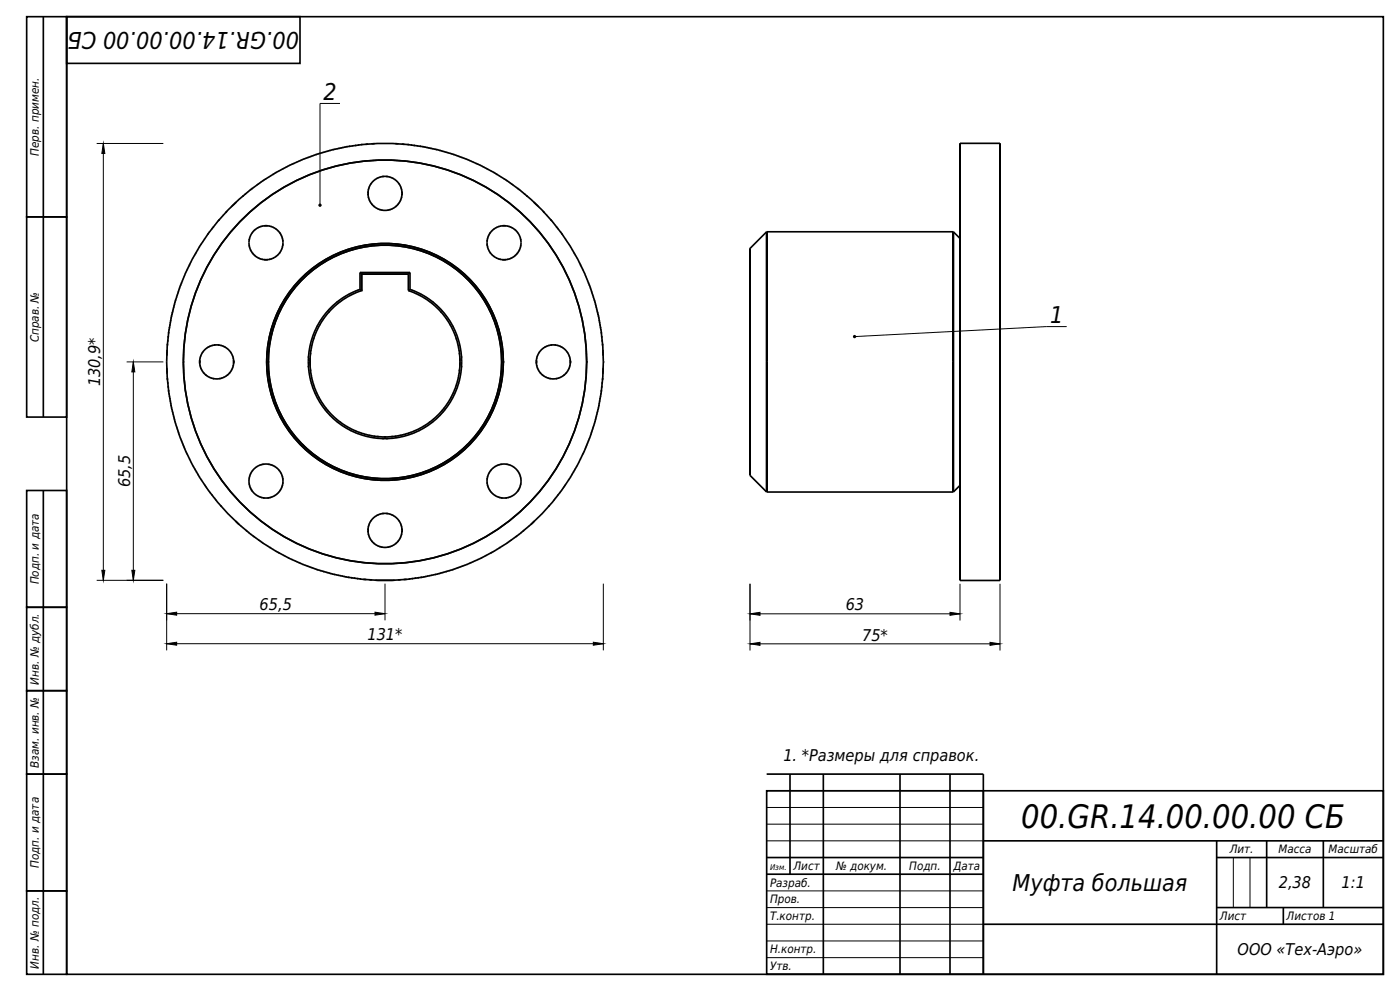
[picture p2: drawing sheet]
<svg xmlns="http://www.w3.org/2000/svg" width="420mm" height="297mm" viewBox="0 0 420 297" stroke-linecap="round" stroke-linejoin="round" font-family="sans-serif">
<g fill="none" stroke="#000" stroke-width=".5">
<path d="M8 5h12v60h-12zM13 5v120M20 5h395v287h-395zM20 5h70v14h-70zM73.1 58.6l-.3 .2M73.7 58.1l-.2 .1M74.3 57.6h-.1M75.3 56.7l-.3 .3M75.7 56.4l-.2 .2M76.1 56.2h-.1M77.1 55.5l-.2 .1M77.6 55.1l-.2 .1"/>
<path d="M78 54.8l-.1 .1M78.3 54.6h-.1M78.9 54.1l-.1 .1M79.2 53.9v.1M79.6 53.7h-.1M79.8 53.6h.1M80.8 52.9v.1M81.2 52.7h-.1M81.9 52.2l-.1 .1M82.2 52.1h.1M82.6 51.8l-.1 .1M82.8 51.7h-.1"/>
<path d="M83.1 51.6h-.1M83.7 51.2h.1M84.7 50.7h.1M85 50.6h-.1M85.2 50.4l-.1 .1M85.9 50.1h-.1M86.1 50h-.1M86.3 49.8v.1M86.9 49.6h-.1M87.1 49.4l-.1 .1M87.7 49.2h-.1M88 49.1h-.1"/>
<path d="M88.2 49h-.1M89.1 48.6h-.1M89.6 48.3l-.1 .1M90.2 48.1h-.1M90.5 47.9l-.1 .1M90.7 47.8l-.1 .1M91 47.7h.1M91.4 47.6h-.1M91.7 47.5h-.1M92.1 47.3h-.1M92.4 47.2h-.1M92.7 47.1h.1"/>
<path d="M93.1 47h-.1M93.5 46.8l-.2 .1M93.8 46.7h-.1M94.1 46.6h-.1M94.4 46.5h.1M94.9 46.3l-.2 .1M95.2 46.2h-.1M95.6 46.1h-.2M95.9 46h-.1M96.4 45.8l-.1 .1M96.8 45.7h.1M97.3 45.6h-.1"/>
<path d="M97.7 45.5h.1M98.2 45.3l-.1 .1M98.6 45.2h-.1M99.1 45.1h-.2M99.5 45h-.1M100.1 44.8l-.3 .1M100.6 44.7h-.2M101.2 44.6h-.2M101.8 44.4l-.2 .1M102.4 44.3l-.2 .1M102.9 44.2h-.1M103.6 44.1h-.2"/>
<path d="M104.2 43.9l-.2 .1M105.1 43.8l-.4 .1M105.9 43.7h-.2M106.9 43.6h-.4M107.7 43.5h-.3M108.7 43.3l-.4 .1M110.4 58l.4 1.9 1 1.6 1.5 1.1 2 .5 2.1-.4 1.6-1 1.2-1.7 .4-2M110.4 58v.5M110.4 58l.4-2 1-1.6 1.5-1.1 2-.4 2.1 .3 1.7 1.2 1.1 1.5 .4 2.1M110.4 57.4v.6M110.5 43.2h-.8M110.5 59l.1 .2"/>
<path d="M110.5 56.8v.1M110.6 59.5l.1 .1M110.7 56.3l-.1 .1M110.8 59.8v.2M110.8 56v.1M111.2 55.3h-.1M111.3 55v.1M112.4 43.1h-.9M112.6 53.8h-.1M113 53.5l-.1 .1M113.3 53.4h-.2M113.5 53.3h-.1"/>
<path d="M113.9 53.1l-.1 .1M114.3 53l-.2 .1M115.1 52.9h-.4M115.9 52.9h.4M116.7 53l.2 .1M117.1 53.1l.1 .1M117.5 53.3h.1M117.7 53.4h.2M118 53.5l.1 .1M118.4 53.8h.1M118.6 43.1h.9M119.7 55v.1"/>
<path d="M119.8 55.3h.1M120.2 56v.1M120.2 59.8v.2M120.3 56.3l.1 .1M120.4 59.5l-.1 .1M120.5 56.8v.1M120.5 59l-.1 .2M120.5 43.2h.8M120.6 57.4v.6M120.6 58v.5M122.3 43.3l.4 .1M123.3 43.5h.3"/>
<path d="M124.1 43.6h.4M125.1 43.7h.2M125.9 43.8l.4 .1M126.8 43.9l.2 .1M127.4 44.1h.2M128.1 44.2h.1M128.6 44.3l.2 .1M129.2 44.4l.2 .1M129.8 44.6h.2M130.4 44.7h.2M130.9 44.8l.3 .1M131.5 45h.1"/>
<path d="M131.9 45.1h.2M132.4 45.2h.1M132.8 45.3l.1 .1M133.3 45.5h.1M133.7 45.6h.1M134.2 45.7h.1M134.6 45.8l.1 .1M135.1 46h.1M135.4 46.1h.2M135.8 46.2h.1M136.1 46.3l.2 .1M136.6 46.5h.1"/>
<path d="M136.9 46.6h.1M137.2 46.7h.1M137.5 46.8l.2 .1M137.9 47h.1M138.3 47.1h.1M138.6 47.2h.1M138.9 47.3h.1M139.3 47.5h.1M139.6 47.6h.1M140 47.7h.1M140.3 47.8l.1 .1M140.5 47.9l.1 .1"/>
<path d="M140.8 48.1h.1M141.4 48.3l.1 .1M141.9 48.6h.1M142.8 49h.1M143 49.1h.1M143.3 49.2h.1M143.9 49.4l.1 .1M144.1 49.6h.1M144.7 49.8v.1M144.9 50h.1M145.1 50.1h.1M145.8 50.4l.1 .1"/>
<path d="M146 50.6h.1M146.3 50.7h.1M147.3 51.2h.1M147.9 51.6h.1M148.2 51.7h.1M148.4 51.8l.1 .1M148.8 52.1h.1M149.1 52.2l.1 .1M149.8 52.7h.1M150.2 52.9v.1M151.2 53.6h.1M151.4 53.7h.1"/>
<path d="M151.8 53.9v.1M152.1 54.1l.1 .1M152.7 54.6h.1M153 54.8l.1 .1M153.4 55.1l.2 .1M153.9 55.5l.2 .1M154.9 56.2h.1M155.3 56.4l.2 .2M155.7 56.7l.3 .3M156.7 57.6h.1M157.3 58.1l.2 .1M157.9 58.6l.3 .2"/>
<path d="M288 43v65.5zM288 43h12M300 43v65.5zM300 48v60.5zM8 65h12v60h-12zM56.6 79.9v.1M56.7 79.6v.1M56.9 79.3l-.1 .2M57 79.1l-.1 .1M57.1 78.9v.1M57.2 78.6v.1M57.8 77.4v.1"/>
<path d="M58.4 76.5l-.1 .1M58.5 76.3l-.1 .1M58.7 75.8l-.1 .3M58.9 75.6l-.1 .1M59.2 75v.1M59.3 74.8v.1M59.7 74.1v.1M59.9 73.9l-.1 .1M60.1 73.5l-.1 .1M60.3 73.2l-.1 .1M60.9 72.4l-.1 .1M61.1 72v.1"/>
<path d="M61.4 71.7h-.1M62.1 70.5v.1M62.5 70l-.2 .2M62.8 69.6l-.1 .1M63.7 68.4l-.1 .2M64.1 67.9l-.2 .2M65.1 66.6v.1M65.8 65.8l-.4 .4M67 64.5l-.1 .1M68.1 63.3l-.4 .4M69.3 62.1h.1M70.9 60.6l-1.3 1.2"/>
<path d="M74.8 73.5v.3M74.8 71.7v.3M74.9 74.2h.1M74.9 71.3h.1M75.1 74.8l.1 .2M75.3 75.1v.1M75.5 75.5v.1M75.5 69.9v.1M75.6 75.7h.1M75.7 69.8h-.1M75.8 75.9l.1 .2M75.9 69.4v.1"/>
<path d="M76 76.2h.1M76.1 69.3h-.1M76.3 76.4l.1 .2M76.4 68.9l-.1 .2M76.5 76.7h.1M76.6 68.8h-.1M76.9 76.9v.1M76.9 68.5v.1M77.3 77.2h.1M77.4 68.3h-.1M77.6 77.3v.1M77.6 68.1v.1"/>
<path d="M77.8 77.4l.1 .1M77.9 68l-.1 .1M78.1 77.6h.2M78.3 67.9h-.2M78.6 77.7h.2M78.8 67.8h-.2M79.2 77.8h1.1M79.3 67.7h1M80.8 67.8h.2M81.1 77.7h-.3M81.3 67.9h.1M81.4 77.6h-.1"/>
<path d="M82 68.1l.1 .1M82.1 77.3l-.1 .1M82.6 68.5l.1 .1M82.7 76.9l-.1 .1M82.8 68.6l.1 .1M82.9 76.8l-.1 .1M83.4 69.2h.1M83.5 76.3h-.1M83.8 69.6l.2 .3M84 75.6l-.2 .3M84.2 70.2h.1M84.2 75.3h.1"/>
<path d="M84.3 70.4l.1 .1M84.4 75l-.1 .1M84.5 70.7h.1M84.5 74.8h.1M84.6 71v.1M84.6 74.4v.1M84.7 71.4v.2M84.7 73.9v.2M84.8 71.9l.1 .4M84.9 73.2l-.1 .4M110.9 60.2h.1M111 60.4l.1 .1"/>
<path d="M111.3 60.8h.1M111.5 61.1l.2 .2M111.9 61.6h.1M112.1 61.8l.3 .2M112.6 62.2h.1M113.3 62.5l.1 .1M113.7 62.7h.1M113.9 62.8l.2 .1M114.4 62.9l.3 .1M116.6 62.9l-.3 .1M117.1 62.8l-.2 .1M117.3 62.7h.1"/>
<path d="M117.7 62.5l-.1 .1M118.4 62.2h-.1M118.9 61.8l-.3 .2M119.1 61.6h.1M119.5 61.1l-.2 .2M119.7 60.8h.1M120 60.4l-.1 .1M120.1 60.2h.1M146.1 73.2l.1 .4M146.2 71.9l-.1 .4M146.3 73.9v.2M146.3 71.4v.2"/>
<path d="M146.4 74.4v.1M146.4 71v.1M146.5 74.8h.1M146.5 70.7h.1M146.6 75l.1 .1M146.7 70.4l-.1 .1M146.8 75.3h.1M146.8 70.2h.1M147 75.6l.2 .3M147.2 69.6l-.2 .3M147.5 76.3h.1M147.6 69.2h-.1"/>
<path d="M148.1 76.8l.1 .1M148.2 68.6l-.1 .1M148.3 76.9l.1 .1M148.4 68.5l-.1 .1M148.9 77.3l.1 .1M149 68.1l-.1 .1M149.6 77.6h.1M149.7 67.9h-.1M149.9 77.7h.3M150.2 67.8h-.2M150.7 67.7h1M151.8 77.8h-1.1"/>
<path d="M152.2 67.8h.2M152.4 77.7h-.2M152.7 67.9h.2M152.9 77.6h-.2M153.1 68l.1 .1M153.2 77.4l-.1 .1M153.4 68.1v.1M153.4 77.3v.1M153.6 68.3h.1M153.7 77.2h-.1M154.1 68.5v.1M154.1 76.9v.1"/>
<path d="M154.4 68.8h.1M154.5 76.7h-.1M154.6 68.9l.1 .2M154.7 76.4l-.1 .2M154.9 69.3h.1M155 76.2h-.1M155.1 69.4v.1M155.2 75.9l-.1 .2M155.3 69.8h.1M155.4 75.7h-.1M155.5 69.9v.1M155.5 75.5v.1"/>
<path d="M155.7 75.1v.1M155.9 74.8l-.1 .2M156.1 71.3h.1M156.1 74.2h.1M156.2 71.7v.3M156.2 73.5v.3M160.1 60.6l1.3 1.2M161.7 62.1h.1M162.9 63.3l.4 .4M164 64.5l.1 .1M165.2 65.8l.4 .4M165.9 66.6v.1"/>
<path d="M166.9 67.9l.2 .2M167.3 68.4l.1 .2M168.2 69.6l.1 .1M168.5 70l.2 .2M168.9 70.5v.1M169.6 71.7h.1M169.9 72v.1M170.1 72.4l.1 .1M170.7 73.2l.1 .1M170.9 73.5l.1 .1M171.1 73.9l.1 .1M171.3 74.1v.1"/>
<path d="M171.7 74.8v.1M171.8 75v.1M172.1 75.6l.1 .1M172.3 75.8l.1 .3M172.5 76.3l.1 .1M172.6 76.5l.1 .1M173.2 77.4v.1M173.8 78.6v.1M173.9 78.9v.1M174 79.1l.1 .1M174.1 79.3l.1 .2M174.3 79.6v.1"/>
<path d="M174.4 79.9v.1M225 74.5v34zM230 69.5v39zM286 69.5v39zM288 72.8v5zM288 71.4v1.4M288 71.5v37zM288 71.5l-2-2h-55.2a2.33 2.33 0 0 0-2 1.2l-3.8 3.8M50.6 99.5v.4M50.7 98.7v.2M50.9 98.1l-.1 .2M51 97.3v.3"/>
<path d="M51.1 96.6v.2M51.2 95.9v.3M51.4 95.2l-.1 .2M51.5 94.6l-.1 .2M51.6 94.1v.2M51.7 93.6v.2M51.9 93.1l-.1 .2M52 92.6v.1M52.1 92.1v.1M52.2 91.6v.1M52.4 91.1l-.1 .1M52.5 90.6v.1"/>
<path d="M52.6 90.2v.1M52.7 89.8v.2M53 89v.1M53.1 88.6v.1M53.2 88.3v.1M53.4 87.9h-.1M53.5 87.5l-.1 .1M53.6 87.1v.1M53.7 86.7v.1M53.9 86.3l-.1 .2M54 86v.1M54.1 85.7h.1"/>
<path d="M54.2 85.3v.2M54.4 85l-.1 .1M54.5 84.7l-.1 .2M54.7 84.1v.1M55 83.5v.1M55.2 82.9h.1M55.4 82.5l-.1 .1M55.6 82v.1M55.7 81.7h.1M56.1 80.9v.1M56.2 80.7h.1M56.5 80.1v.1"/>
<path d="M94.8 99.6v.1M95.1 97.9l-.1 .1M95.2 97.7h.1M95.9 97.4v.1M96.1 97.2h-.1M96.1 96.2h-.1M96.3 95.8v.1M96.6 95.4l-.1 .1M96.9 95.8h.1M97.2 95.4l-.1 .1M97.7 93.9l-.1 .1M98.8 93.4l-.3 .3"/>
<path d="M101.1 90.5l-.2 .2M101.6 90.2h-.1M102.1 90.4h-.1M102.5 90.1l-.1 .1M102.9 89.3h-.1M103.2 89l-.1 .1M104 89.1l-.1 .1M104.7 88.2h.1M105.1 88.5h.1M105.4 88.4h-.1M105.6 88.3h-.1M105.8 88.1v.1"/>
<path d="M106.2 88h-.1M106.4 87.9h-.1M106.7 87.8h-.1M106.8 87.2h.1M107.5 86.9l-.1 .1M108 86.7l-4 1.9-2.9 1.9-2.8 2.7-2.4 3.2-1.7 3.3-1.2 4-.5 4.8 .2 3.2 1.1 4.4 1.4 3.2 2.6 3.9 2.3 2.4 3.4 2.5 3.4 1.7 4.6 1.3 3.2 .3 4.5-.3 3.4-.8 4-1.7 3.1-2 2.5-2.4 2.8-3.6 2.1-4.2 .9-3.2 .4-3.1-.1-4.8-1.1-4.5-1.3-3-2.6-3.9-2.5-2.6-3.5-2.6-4.3-2M108 81.7h15M108 81.7v5M108 81.7l.5 .5M108 86.7l.5 .4M108 87.3h-.1M108.3 87.1v.1"/>
<path d="M108.5 87.1l-2.9 1.2-3.6 2.2-2.7 2.4-2 2.4-1.7 2.6-1.7 4.1-.7 3.3-.2 3.2M108.5 82.2h14M108.5 82.2h13.9M108.5 82.2v4.9M122.5 87.1l2.9 1.2 2.7 1.5 2.5 2 2.2 2.2 1.8 2.6 1.5 2.7 1 3 .7 3 .2 3.2-.2 3.1-.7 3.1-1 2.9-1.5 2.8-1.9 2.5-2.1 2.3-2.5 1.9-2.7 1.6-2.9 1.2-3.1 .7-3.1 .3-3.2-.1-3-.5-3-1-2.2-1-2-1.2-2.5-1.9-2.1-2.3-1.9-2.5-1.5-2.8-1-2.9-.7-3.1-.2-3.1M122.5 82.2v4.9M122.7 87.1v.1M123 87.3h.1M123 86.7l-.5 .4M123 81.7v5M123 81.7l-.5 .5M123.5 86.9l.1 .1"/>
<path d="M124.2 87.2h.1M124.3 87.8h.1M124.6 87.9h.1M124.8 88h.1M125.2 88.1v.1M125.4 88.3h.1M125.6 88.4h.1M125.9 88.5h.1M126.3 88.2h.1M127 89.1l.1 .1M127.8 89l.1 .1M128.1 89.3h.1"/>
<path d="M128.5 90.1l.1 .1M128.9 90.4h.1M129.4 90.2h.1M129.9 90.5l.2 .2M132.2 93.4l.3 .3M133.3 93.9l.1 .1M133.8 95.4l.1 .1M134.1 95.8h.1M134.4 95.4l.1 .1M134.7 95.8v.1M134.9 96.2h.1M134.9 97.2h.1"/>
<path d="M135.1 97.4v.1M135.8 97.7h.1M135.9 97.9l.1 .1M136.2 99.6v.1M174.5 80.1v.1M174.8 80.7h.1M174.9 80.9v.1M175.3 81.7h.1M175.4 82v.1M175.6 82.5l.1 .1M175.8 82.9h.1M176 83.5v.1"/>
<path d="M176.3 84.1v.1M176.5 84.7l.1 .2M176.6 85l.1 .1M176.8 85.3v.2M176.9 85.7h.1M177 86v.1M177.1 86.3l.1 .2M177.3 86.7v.1M177.4 87.1v.1M177.5 87.5l.1 .1M177.6 87.9h.1M177.8 88.3v.1"/>
<path d="M177.9 88.6v.1M178 89v.1M178.3 89.8v.2M178.4 90.2v.1M178.5 90.6v.1M178.6 91.1l.1 .1M178.8 91.6v.1M178.9 92.1v.1M179 92.6v.1M179.1 93.1l.1 .2M179.3 93.6v.2M179.4 94.1v.2"/>
<path d="M179.5 94.6l.1 .2M179.6 95.2l.1 .2M179.8 95.9v.3M179.9 96.6v.2M180 97.3v.3M180.1 98.1l.1 .2M180.3 98.7v.2M180.4 99.5v.4M50.1 110.3v1.7M50.1 104.9v1.7M50.2 113.3v.6M50.2 103v.5"/>
<path d="M50.3 114.6l.1 .4M50.4 101.9l-.1 .4M50.4 115.7l.1 .5M50.5 100.7l-.1 .5M50.6 116.9v.5M50.7 117.9v.3M50.8 118.7l.1 .2M50.9 119.3l.1 .3M59.9 108.5l.4 2 1 1.5 1.5 1.1 2 .5 2.1-.4 1.6-1 1.2-1.7 .4-2M59.9 108.5v.5M59.9 108.5l.4-2 1-1.6 1.6-1.1 1.9-.4 2.1 .3 1.7 1.2 1.1 1.5 .4 2.1M59.9 107.9v.6"/>
<path d="M60 109.5l.1 .2M60 107.3v.1M60.1 110l.1 .1M60.2 106.8l-.1 .1M60.3 110.3v.2M60.3 106.5v.1M60.4 110.7h.1M60.5 110.9l.1 .1M60.7 105.8h-.1M60.8 111.3h.1M60.8 105.5v.1M61 111.6l.2 .2"/>
<path d="M61.4 112.1h.1M61.6 112.3l.3 .2M62.1 104.3h-.1M62.1 112.7h.1M62.5 104l-.1 .1M62.8 113l.1 .1M62.8 103.9h-.2M63 103.8h-.1M63.2 113.2h.1M63.4 103.6l-.1 .1M63.4 113.3l.2 .1M63.8 103.5l-.2 .1"/>
<path d="M63.9 113.4l.3 .1M64.6 103.4h-.4M65.4 103.4h.4M66.1 113.4l-.3 .1M66.2 103.5l.2 .1M66.6 113.3l-.2 .1M66.6 103.6l.1 .1M66.8 113.2h.1M67 103.8h.1M67.2 113l-.1 .1M67.2 103.9h.2M67.5 104l.1 .1"/>
<path d="M67.9 112.7h-.1M67.9 104.3h.1M68.4 112.3l-.3 .2M68.6 112.1h.1M69 111.6l-.2 .2M69.2 105.5v.1M69.2 111.3h.1M69.3 105.8h.1M69.5 110.9l-.1 .1M69.6 110.7h.1M69.7 106.5v.1M69.7 110.3v.2"/>
<path d="M69.8 106.8l.1 .1M69.9 110l-.1 .1M70 107.3v.1M70 109.5l-.1 .2M70.1 107.9v.6M70.1 108.5v.5M92.5 109.6l.1 .5M92.6 106.8l-.1 .4M93 108.5v1.1M93 107.3v1.2M93.1 110.7l.1 .5M93.2 113.9v.1"/>
<path d="M93.2 105.8l-.1 .4M93.3 111.8v.1M93.3 114.4v.1M93.3 104.9v.2M93.4 112.5v.2M93.4 114.9v.1M93.4 104.1v.3M93.5 113.2v.1M93.6 103.5l-.1 .2M93.6 113.7l.1 .1M93.7 103l-.1 .2M93.8 114.2v.1"/>
<path d="M93.8 116v.1M93.9 116.4l.1 .1M94 115.1l.1 .1M94.1 101.7l-.1 .2M94.1 100.2h-.1M94.1 115.5l.1 .1M94.2 117v.1M94.2 101.3l-.1 .1M94.3 115.9v.1M94.4 117.7h.1M94.5 100.3v.1M94.7 116.9v.1"/>
<path d="M94.9 117.4v.2M95 117.8h.1M95.1 118l.1 .1M95.3 118.2v.1M95.3 119.4v.1M95.5 118.8l.1 .1M95.6 119l.1 .1M95.8 119.2v.1M135.2 119.2v.1M135.4 119l-.1 .1M135.5 118.8l-.1 .1M135.7 119.4v.1"/>
<path d="M135.7 118.2v.1M135.9 118l-.1 .1M136 117.8h-.1M136.1 117.4v.2M136.3 116.9v.1M136.5 100.3v.1M136.6 117.7h-.1M136.7 115.9v.1M136.8 101.3l.1 .1M136.8 117v.1M136.9 115.5l-.1 .1M136.9 100.2h.1"/>
<path d="M136.9 101.7l.1 .2M137 115.1l-.1 .1M137.1 116.4l-.1 .1M137.2 116v.1M137.2 114.2v.1M137.3 103l.1 .2M137.4 113.7l-.1 .1M137.4 103.5l.1 .2M137.5 113.2v.1M137.6 104.1v.3M137.6 114.9v.1M137.6 112.5v.2"/>
<path d="M137.7 104.9v.2M137.7 114.4v.1M137.7 111.8v.1M137.8 105.8l.1 .4M137.8 113.9v.1M137.9 110.7l-.1 .5M138 107.3v1.1M138 108.5v1.1M138.4 106.8l.1 .4M138.5 109.6l-.1 .5M160.9 108.5l.4 2 1 1.5 1.5 1.1 2 .5 2.1-.4 1.6-1 1.2-1.7 .4-2M160.9 108.5v.5"/>
<path d="M160.9 108.5l.4-2.1 1-1.5 1.6-1.1 1.9-.4 2.1 .3 1.8 1.2 1 1.5 .4 2.1M160.9 107.9v.6M161 109.5l.1 .2M161 107.3v.1M161.1 110l.1 .1M161.2 106.8l-.1 .1M161.3 110.3v.2M161.3 106.5v.1M161.4 110.7h.1M161.5 110.9l.1 .1M161.7 105.8h-.1M161.8 111.3h.1"/>
<path d="M161.8 105.5v.1M162 111.6l.2 .2M162.4 112.1h.1M162.6 112.3l.3 .2M163.1 104.3h-.1M163.1 112.7h.1M163.5 104l-.1 .1M163.8 113l.1 .1M163.8 103.9h-.2M164 103.8h-.1M164.2 113.2h.1M164.4 103.6l-.1 .1"/>
<path d="M164.4 113.3l.2 .1M164.8 103.5l-.2 .1M164.9 113.4l.3 .1M165.6 103.4h-.4M166.4 103.4h.4M167.1 113.4l-.3 .1M167.2 103.5l.2 .1M167.6 113.3l-.2 .1M167.6 103.6l.1 .1M167.8 113.2h.1M168 103.8h.1M168.2 113l-.1 .1"/>
<path d="M168.2 103.9h.2M168.5 104l.1 .1M168.9 112.7h-.1M168.9 104.3h.1M169.4 112.3l-.3 .2M169.6 112.1h.1M170 111.6l-.2 .2M170.2 105.5v.1M170.2 111.3h.1M170.3 105.8h.1M170.5 110.9l-.1 .1M170.6 110.7h.1"/>
<path d="M170.7 106.5v.1M170.7 110.3v.2M170.8 106.8l.1 .1M170.9 110l-.1 .1M171 107.3v.1M171 109.5l-.1 .2M171.1 107.9v.6M171.1 108.5v.5M180.1 119.3l-.1 .3M180.2 118.7l-.1 .2M180.3 117.9v.3M180.4 116.9v.5"/>
<path d="M180.5 100.7l.1 .5M180.6 115.7l-.1 .5M180.6 101.9l.1 .4M180.7 114.6l-.1 .4M180.8 103v.5M180.8 113.3v.6M180.9 104.9v1.7M180.9 110.3v1.7M225 108.5v33.9zM230 108.5v38.9zM286 108.5v38.9zM288 108.5v5.1z"/>
<path d="M288 103.4v5.1zM288 108.5v65.4zM288 108.5v36.9v-36.9M300 108.5v60.4zM300 108.5v65.4zM51.1 120v.3M51.2 120.8v.2M51.3 121.4l.1 .3M51.5 122.2v.1M51.6 122.7v.1M51.7 123.2v.1M51.8 123.7l.1 .1"/>
<path d="M52 124.2v.1M52.1 124.7v.1M52.2 125.2v.1M52.3 125.7l.1 .1M52.5 126.2v.1M52.6 126.7v.1M52.7 127v.1M52.8 127.4l.1 .1M53 127.8v.1M53.1 128.2v.1M53.2 128.6h.1M53.3 128.9l.1 .2"/>
<path d="M53.4 129.3l.1 .2M53.6 129.6v.2M53.7 130v.2M53.8 130.5l.1 .1M54.1 131.2v.1M54.2 131.5v.1M54.3 131.8l.1 .1M54.5 132.1v.1M54.6 132.4v.1M54.7 132.7v.1M54.8 133l.1 .1M54.9 133.3l.1 .1"/>
<path d="M55.1 133.7h.1M55.2 133.9v.2M55.3 134.3l.1 .1M55.4 134.5l.1 .1M55.7 135.2v.1M55.8 135.4l.1 .1M55.9 135.6l.1 .1M56 135.9l.1 .1M56.2 136.2v.1M56.3 136.4v.1M56.8 137.5l.1 .1M57.3 138.5l.1 .1"/>
<path d="M57.9 139.7h.1M58.1 139.9v.1M77.2 139.8h.1M78 139.4h-.1M78.4 139.3h-.1M79 139.1l-.2 .1M80.5 139.1l.3 .1M81.2 139.3h.2M81.6 139.4h.1M81.9 139.5l.1 .1M82.2 139.7h.1M82.3 139.8h.2"/>
<path d="M96.8 120.9v.1M97 121.3h.1M97.5 122.8h.1M97.8 122.3l.1 .1M98.1 123.4v.1M98.3 122.9l.1 .2M101.1 126.4l.1 .1M102 126.4l.2 .2M103.3 127.9l.1 .1M103.7 127.6h.1M104 127.8l.1 .1M104.2 127.9l.1 .1"/>
<path d="M105 128.9l.1 .1M105.3 129.1h.1M106.5 129.1h.1M106.7 129.7h.1M106.8 129.2h.1M107.3 129.9l.1 .1M107.8 129.6h.1M108.1 129.7h.1M108.4 129.8l.1 .1M108.9 130h.1M109.3 130.1h.2M109.8 130.2h.1"/>
<path d="M110.3 130.3l.1 .1M110.8 130.5h.2M111.3 131.1h.1M111.4 130.6h.2M112 131.2h.1M112.3 130.7h.2M113.1 130.8l.6 .1M114.7 131.4h.4M115.2 130.9h.6M115.9 131.4h.4M117.9 130.8l-.6 .1M118.7 130.7h-.2"/>
<path d="M119 131.2h-.1M119.6 130.6h-.2M119.7 131.1h.1M120.2 130.5h-.2M120.7 130.3l-.1 .1M121.2 130.2h-.1M121.7 130.1h-.2M122.1 130h-.1M122.6 129.8l-.1 .1M122.9 129.7h-.1M123.2 129.6h-.1M123.7 129.9l-.1 .1"/>
<path d="M124.2 129.2h.1M124.3 129.7h.1M124.5 129.1h-.1M125.7 129.1h.1M126 128.9l-.1 .1M127 127.8l-.1 .1M127.3 127.6h.1M127.7 127.9l-.1 .1M129 126.4l-.2 .2M129.9 126.4l-.1 .1M132.7 122.9l-.1 .2M132.9 123.4v.1"/>
<path d="M133.2 122.3l-.1 .1M133.5 122.8h-.1M134 121.3h-.1M134.2 120.9v.1M148.7 139.8h-.2M148.8 139.7h.1M149.1 139.5l-.1 .1M149.4 139.4h-.1M149.8 139.3h-.2M150.5 139.1l-.3 .1M152 139.1l.2 .1M152.6 139.3h.1"/>
<path d="M153 139.4h.1M153.8 139.8h.1M172.9 139.9v.1M173.1 139.7h-.1M173.7 138.5l-.1 .1M174.2 137.5l-.1 .1M174.7 136.4v.1M174.8 136.2v.1M175 135.9l-.1 .1M175.1 135.6l-.1 .1M175.2 135.4l-.1 .1M175.3 135.2v.1"/>
<path d="M175.6 134.5l-.1 .1M175.7 134.3l-.1 .1M175.8 133.9v.2M175.9 133.7h.1M176.1 133.3l-.1 .1M176.2 133l-.1 .1M176.3 132.7v.1M176.4 132.4v.1M176.5 132.1v.1M176.7 131.8l-.1 .1M176.8 131.5v.1M176.9 131.2v.1"/>
<path d="M177.2 130.5l-.1 .1M177.3 130v.2M177.4 129.6v.2M177.6 129.3l-.1 .2M177.7 128.9l-.1 .2M177.8 128.6h.1M177.9 128.2v.1M178 127.8v.1M178.2 127.4l-.1 .1M178.3 127v.1M178.4 126.7v.1M178.5 126.2v.1"/>
<path d="M178.7 125.7l-.1 .1M178.8 125.2v.1M178.9 124.7v.1M179 124.2v.1M179.2 123.7l-.1 .1M179.3 123.2v.1M179.4 122.7v.1M179.5 122.2v.1M179.7 121.4l-.1 .3M179.8 120.8v.2M179.9 120v.3M288 139.1v5.1z"/>
<path d="M8 147h12v35h-12zM13 147v145M58.4 140.6h.1M58.6 140.8v.1M58.7 141v.1M58.9 141.3l.1 .2M59.3 142v.1M59.4 142.3h.1M59.8 142.9l.1 .1M60.2 143.5v.1M60.4 143.9l.1 .1M61.3 145.2h.1"/>
<path d="M61.4 145.4l.2 .2M61.7 145.8l.1 .2M62.1 146.3v.1M62.3 146.7h.1M62.6 147v.1M62.9 147.5l.2 .2M63.5 148.2l.1 .2M63.9 148.8l.1 .1M64.3 149.3l.2 .2M64.7 149.8l.1 .2M66.2 151.5l.3 .3M70.7 156.2l1 1"/>
<path d="M72.3 157.6v.1M73.8 158.9l.3 .3M74.5 159.5l.2 .2M74.8 144.9v.3M74.8 143.2v.2M74.9 145.6v.1M74.9 142.6v.2M75 146l.1 .1M75.1 142.3l-.1 .1M75.1 146.2l.1 .2M75.2 142l-.1 .1M75.3 146.5v.1"/>
<path d="M75.3 141.8h.1M75.4 146.7l.1 .3M75.4 141.5v.1M75.6 147.1l.2 .2M75.7 141.2h-.1M75.8 141v.1M76.7 148.2h.1M76.8 140v.1M77.4 148.7h.1M77.8 148.8v.1M78 148.9l.1 .1M78.4 149.1h.2"/>
<path d="M78.9 149.2h.4M80.7 149.2h-.4M81.2 149.1h-.2M81.6 148.9l-.2 .1M81.8 148.8v.1M82.3 148.6h.1M82.6 148.4l-.1 .1M82.9 140.2h.1M83.1 148.1h-.1M83.4 147.8l-.1 .1M83.6 147.6h.1M83.7 140.9l.2 .2"/>
<path d="M83.7 147.4h.1M84.1 141.4v.1M84.1 146.9l-.1 .2M84.2 146.7h.1M84.3 141.8l.1 .1M84.4 146.4l-.1 .1M84.5 146.2h.1M84.6 142.4v.1M84.6 145.8v.2M84.7 142.8v.2M84.7 145.4v.2M84.8 143.3l.1 .4"/>
<path d="M84.9 144.6l-.1 .3M110.4 159l.4 2 1 1.5 1.5 1.1 2 .5 2.1-.4 1.6-1 1.2-1.7 .4-2M110.4 159v.5M110.4 159l.4-2 1-1.6 1.5-1.1 2-.4 2.1 .3 1.7 1.2 1.1 1.5 .4 2.1M110.4 158.4v.6M110.5 157.8v.1M110.7 157.3l-.1 .1M110.8 157v.1M111.2 156.3h-.1M111.3 156v.1M112.6 154.8h-.1M113 154.5l-.1 .1"/>
<path d="M113.3 154.4h-.2M113.5 154.3h-.1M113.9 154.1l-.1 .1M114.3 154l-.2 .1M115.1 153.9h-.4M115.9 153.9h.4M116.7 154l.2 .1M117.1 154.1l.1 .1M117.5 154.3h.1M117.7 154.4h.2M118 154.5l.1 .1M118.4 154.8h.1"/>
<path d="M119.7 156v.1M119.8 156.3h.1M120.2 157v.1M120.3 157.3l.1 .1M120.5 157.8v.1M120.6 158.4v.6M120.6 159v.5M146.1 144.6l.1 .3M146.2 143.3l-.1 .4M146.3 145.4v.2M146.3 142.8v.2M146.4 145.8v.2"/>
<path d="M146.4 142.4v.1M146.5 146.2h.1M146.6 146.4l.1 .1M146.7 141.8l-.1 .1M146.8 146.7h.1M146.9 146.9l.1 .2M146.9 141.4v.1M147.3 147.4h.1M147.3 140.9l-.2 .2M147.4 147.6h.1M147.6 147.8l.1 .1M147.9 148.1h.1"/>
<path d="M148.1 140.2h-.1M148.4 148.4l.1 .1M148.7 148.6h.1M149.2 148.8v.1M149.4 148.9l.2 .1M149.8 149.1h.2M150.3 149.2h.4M152.1 149.2h-.4M152.6 149.1h-.2M153 148.9l-.1 .1M153.2 148.8v.1M153.6 148.7h-.1"/>
<path d="M154.2 140v.1M154.3 148.2h.1M155.2 141v.1M155.3 141.2h.1M155.4 147.1l-.2 .2M155.6 141.5v.1M155.6 146.7l-.1 .3M155.7 141.8h.1M155.7 146.5v.1M155.8 142l.1 .1M155.9 146.2l-.1 .2M155.9 142.3l.1 .1"/>
<path d="M156 146l-.1 .1M156.1 142.6v.2M156.1 145.6v.1M156.2 143.2v.2M156.2 144.9v.3M156.5 159.5l-.2 .2M157.2 158.9l-.3 .3M158.7 157.6v.1M160.3 156.2l-1 1M164.8 151.5l-.3 .3M166.3 149.8l-.1 .2M166.7 149.3l-.2 .2"/>
<path d="M167.1 148.8l-.1 .1M167.5 148.2l-.1 .2M168.1 147.5l-.2 .2M168.4 147v.1M168.7 146.7h-.1M168.9 146.3v.1M169.3 145.8l-.1 .2M169.6 145.4l-.2 .2M169.7 145.2h-.1M170.6 143.9l-.1 .1M170.8 143.5v.1M171.2 142.9l-.1 .1"/>
<path d="M171.6 142.3h-.1M171.7 142v.1M172.1 141.3l-.1 .2M172.3 141v.1M172.4 140.8v.1M172.6 140.6h-.1M225 142.5l4.5 4.5a2.34 2.34 0 0 0 2.1 .5h54.4l2-2M288 144.2v1.3M75.2 160.1l.1 .1M75.8 160.5l.1 .1M76.2 160.8l.2 .1M76.6 161.1l.1 .1"/>
<path d="M77.5 161.8l.2 .1M78 162.2l.2 .1M78.5 162.5l.1 .1M78.9 162.8h.1M79.9 163.4h.1M80.3 163.6v.1M80.9 164l.2 .1M81.3 164.3h.1M81.9 164.6v.1M82.7 165.1v.1M82.9 165.3h.1M83.1 165.4h.1"/>
<path d="M83.4 165.5h.1M83.6 165.6l.2 .2M85 166.4h.1M85.3 166.5v.1M85.5 166.6l.1 .1M86.4 167.1l.1 .1M86.6 167.3h.1M87.5 167.6l.1 .1M87.7 167.8h.1M88.6 168.1l.1 .1M88.9 168.3h.1M89.2 168.4h.1"/>
<path d="M89.7 168.6l.2 .1M90 168.8h.1M90.9 169.2h.1M91.5 169.4h.1M91.9 169.5h.1M92.2 169.6l.1 .1M92.5 169.8h.1M92.9 169.9h.1M93.2 170h.1M93.6 170.1l.1 .1M93.9 170.3h.1M94.3 170.4h.1"/>
<path d="M94.6 170.5h.1M94.9 170.6l.2 .1M95.3 170.8h.1M95.8 170.9h.1M96.2 171l.1 .1M96.6 171.1l.1 .1M97 171.3h.2M97.5 171.4h.1M97.9 171.5l.2 .1M98.3 171.6l.2 .1M98.7 171.8h.3M99.2 171.9h.1"/>
<path d="M99.7 172l.1 .1M100.2 172.1l.3 .1M100.8 172.3h.1M101.4 172.4h.2M102 172.5l.2 .1M102.6 172.6l.3 .1M103.2 172.8h.2M103.7 172.9h.3M104.4 173l.4 .1M105.3 173.1l.4 .1M106.2 173.3h.4M107.1 173.4h.4"/>
<path d="M108 173.5l.3 .1M109 173.6l.9 .1M110.5 160l.1 .2M110.6 160.5l.1 .1M110.8 160.8v.2M110.8 173.8h.8M110.9 161.2h.1M111 161.4l.1 .1M111.3 161.8h.1M111.5 162.1l.2 .2M111.9 162.6h.1M112.1 162.8l.3 .2"/>
<path d="M112.6 173.9h5.8M112.6 163.2h.1M113.3 163.5l.1 .1M113.7 163.7h.1M113.9 163.8l.2 .1M114.4 163.9l.3 .1M116.6 163.9l-.3 .1M117.1 163.8l-.2 .1M117.3 163.7h.1M117.7 163.5l-.1 .1M118.4 163.2h-.1M118.9 162.8l-.3 .2"/>
<path d="M119.1 162.6h.1M119.5 162.1l-.2 .2M119.7 161.8h.1M120 161.4l-.1 .1M120.1 161.2h.1M120.2 173.8h-.8M120.2 160.8v.2M120.4 160.5l-.1 .1M120.5 160l-.1 .2M122 173.6l-.9 .1M123 173.5l-.3 .1M123.9 173.4h-.4"/>
<path d="M124.8 173.3h-.4M125.7 173.1l-.4 .1M126.6 173l-.4 .1M127.3 172.9h-.3M127.8 172.8h-.2M128.4 172.6l-.3 .1M129 172.5l-.2 .1M129.6 172.4h-.2M130.2 172.3h-.1M130.8 172.1l-.3 .1M131.3 172l-.1 .1M131.8 171.9h-.1"/>
<path d="M132.3 171.8h-.3M132.7 171.6l-.2 .1M133.1 171.5l-.2 .1M133.5 171.4h-.1M134 171.3h-.2M134.4 171.1l-.1 .1M134.8 171l-.1 .1M135.2 170.9h.1M135.7 170.8h-.1M136.1 170.6l-.2 .1M136.4 170.5h-.1M136.7 170.4h-.1"/>
<path d="M137.1 170.3h-.1M137.4 170.1l-.1 .1M137.8 170h-.1M138.1 169.9h-.1M138.5 169.8h-.1M138.8 169.6l-.1 .1M139.1 169.5h.1M139.5 169.4h-.1M140.1 169.2h-.1M141 168.8h-.1M141.3 168.6l-.2 .1M141.8 168.4h.1"/>
<path d="M142.1 168.3h-.1M142.4 168.1l-.1 .1M143.3 167.8h-.1M143.5 167.6l-.1 .1M144.4 167.3h-.1M144.6 167.1l-.1 .1M145.5 166.6l-.1 .1M145.7 166.5v.1M146 166.4h-.1M147.4 165.6l-.2 .2M147.6 165.5h.1M147.9 165.4h-.1"/>
<path d="M148.1 165.3h-.1M149.1 164.6v.1M149.7 164.3h-.1M150.1 164l-.2 .1M150.7 163.6v.1M151.1 163.4h-.1M152.1 162.8h.1M152.5 162.5l-.1 .1M153 162.2l-.2 .1M153.5 161.8l-.2 .1M154.4 161.1l-.1 .1M154.8 160.8l-.2 .1"/>
<path d="M155.2 160.5l-.1 .1M155.8 160.1l-.1 .1M288 174h12M8 182h12v25h-12zM8 207h12v25h-12zM8 232h12v35h-12zM230 237h185v55h-185zM230 232h65v60M237 232v30M247 232v60M270 232v60M285 232v60"/>
<path d="M230 257h65M295 252h120M365 257h50M365 252v40M380 252v20M397 252v20M8 267h12v25h-12zM230 262h65M295 277h120M365 272h50M385 272v5"/>
<circle cx="79.8" cy="72.8" r="5.1"/>
<circle cx="151.2" cy="72.8" r="5.1"/>
<circle cx="115.5" cy="108.5" r="60.5"/>
<circle cx="115.5" cy="108.5" r="35"/>
<circle cx="115.5" cy="108.5" r="65.5"/>
<circle cx="115.5" cy="108.5" r="35.5"/>
<circle cx="79.8" cy="144.2" r="5.1"/>
<circle cx="151.2" cy="144.2" r="5.1"/>
</g>
<g fill="none" stroke="#000" stroke-width=".3">
<path d="M102 31h-6v30.5M29 43h20M31 43v130.9M320 97.9h-6l-57.6 3M38 108.5h11M40 108.5v65.4M29 173.9h20M50 174.9v20M115.5 174.9v11M181 174.9v20M225 175v20M288 175v11"/>
<path d="M300 175v20M50 183.9h65.5M50 192.9h131M225 184h63M225 193h75M230 237h65M230 252h65M230 247h65M230 242h65M370 257v15M375 257v15M230 277h65"/>
<path d="M230 272h65M230 267h65M230 292h65M230 287h65M230 282h65"/>
</g>
<path d="M31 43l.5 3h-.9zM40 108.5l.4 3h-.9zM30.6 170.9h.9l-.5 3zM39.5 170.9h.9l-.4 3zM50 183.9l3-.4v.9zM50 192.9l3-.4v.9zM112.5 183.5l3 .4-3 .5zM178 192.5l3 .4-3 .5zM225 184l3-.5v.9zM225 193l3-.5v.9zM285 183.5l3 .5-3 .4zM297 192.5l3 .5-3 .4z" fill="#000" stroke="#000" stroke-width=".3"/>
<g fill="#000">
<circle cx="96" cy="61.5" r=".5"/>
<circle cx="256.4" cy="100.9" r=".5"/>
</g>
<text font-size="9.7" x="306.4" y="248">00.GR.14.00.00.00 СБ</text>
<g font-size="6.9">
<text x="89.7" y="9.5" transform="rotate(-180 89.7 9.5)">00.GR.14.00.00.00 СБ</text>
<text x="97" y="30">2</text>
<text x="315" y="96.9">1</text>
<text x="303.7" y="267">Муфта большая</text>
</g>
<g font-size="4.9">
<text x="30" y="115.8" transform="rotate(-90 30 115.8)">130,9*</text>
<text x="39" y="146.1" transform="rotate(-90 39 146.1)">65,5</text>
<text x="77.9" y="182.9">65,5</text>
<text x="253.7" y="183">63</text>
<text x="110.2" y="191.9">131*</text>
<text x="258.6" y="192">75*</text>
<text x="235" y="228">1. *Размеры для справок.</text>
<text x="383.6" y="266.3">2,38</text>
<text x="402.5" y="266.3">1:1</text>
<text x="371.3" y="286.3">ООО «Тех-Аэро»</text>
</g>
<g font-size="3.5">
<text x="11.6" y="46.7" transform="rotate(-90 11.6 46.7)">Перв. примен.</text>
<text x="11.6" y="102.6" transform="rotate(-90 11.6 102.6)">Справ. №</text>
<text x="11.6" y="175.1" transform="rotate(-90 11.6 175.1)">Подп. и дата</text>
<text x="11.6" y="205.2" transform="rotate(-90 11.6 205.2)">Инв. № дубл.</text>
<text x="11.6" y="230.1" transform="rotate(-90 11.6 230.1)">Взам. инв. №</text>
<text x="368.9" y="255.8">Лит.</text>
<text x="383.5" y="255.8">Масса</text>
<text x="398.6" y="255.8">Масштаб</text>
<text x="11.6" y="260.1" transform="rotate(-90 11.6 260.1)">Подп. и дата</text>
<text x="238" y="260.8">Лист</text>
<text x="250.8" y="260.8">№ докум.</text>
<text x="272.8" y="260.8">Подп.</text>
<text x="231" y="265.8">Разраб.</text>
<text x="231" y="270.8">Пров.</text>
<text x="231" y="275.8">Т.контр.</text>
<text x="366" y="275.8">Лист</text>
<text x="386" y="275.8">Листов 1</text>
<text x="231" y="285.8">Н.контр.</text>
<text x="11.6" y="290.3" transform="rotate(-90 11.6 290.3)">Инв. № подл.</text>
<text x="231" y="290.8">Утв.</text>
</g>
<text font-size="3.4" x="286" y="260.8">Дата</text>
<text font-size="2.4" x="231" y="260.8">Изм.</text>
</svg>
